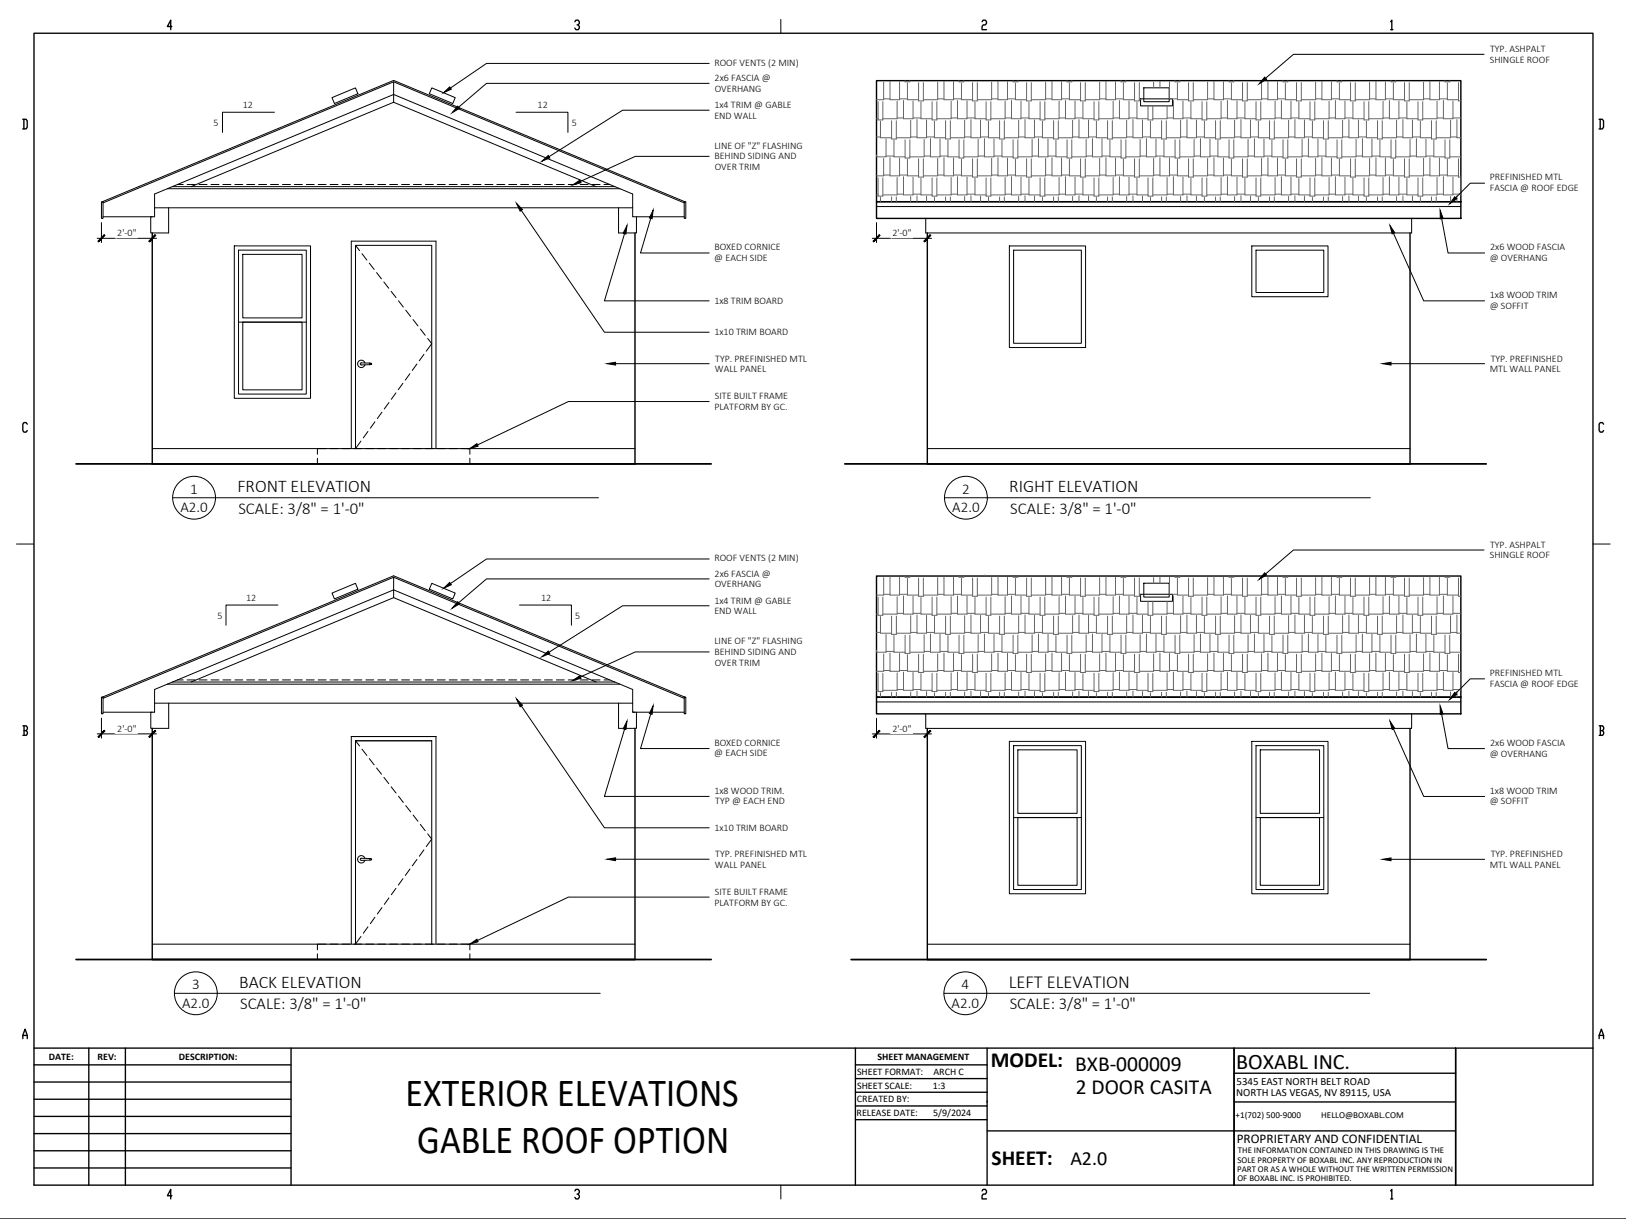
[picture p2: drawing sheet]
<svg xmlns="http://www.w3.org/2000/svg" width="610mm" height="457mm" viewBox="0 0 610 457" stroke-linecap="round" stroke-linejoin="round" font-family="sans-serif">
<!-- layer: XHEVY -->
<path d="M28.5 174h238.1M316.7 174h240.5M28.5 359.9h238.1M319.1 359.9h238.1" fill="none" stroke="#000" stroke-width=".66"/>
<!-- layer: MEDM -->
<g fill="none" stroke="#000" stroke-width=".37">
<path d="M147.6 38.4v-7.7l-109 45.4M147.6 38.4l-76 31.6M147.6 30.7l108.9 45.4M147.6 38.4l75.9 31.6M427.6 37.1h12v2.6h-12zM428.8 32.9h9.5v5.2h-9.5zM38 75.6h.6v6.3h-.6zM38.4 75.6l109.2-45.4 109.1 45.4M58 77.9h179.2M63.2 77.9v9.5h-6.7v-6.1h.6M64.6 70h165.9M231.9 77.9v9.5h6.7v-6.1"/>
<path d="M256.5 75.6h.6v6.3h-.6zM328.6 77.5h219.1M38.6 81.3h19.4v-8.5l89.6-37.4 89.6 37.4v8.5h19.3M87.8 92.2h28.6v57.2h-28.6zM89.4 93.8h25.4v54h-25.4zM91 95.4h22.2v23.8h-22.2zM347.1 81.9v5.5h182.1v-5.5M378.4 92.2h28.6v38.1h-28.6zM380 93.8h25.4v35h-25.4zM469.3 92.2h28.6v19.1h-28.6zM470.9 93.8h25.4v15.9h-25.4zM89.4 120.8h25.4"/>
<path d="M91 120.8h22.2v25.4h-22.2zM57.1 168.3h181M119 171.9v2.1h3.3M122.3 168.3h-3.3v2.1M123.8 174h2.9M128.2 174h3M131.7 168.3v-77.9h31.7v77.9M132.7 174h3M133.3 168.3v-76.3h28.6v76.3M137.2 174h2.9M141.6 174h3M146.1 174h3"/>
<path d="M150.5 174h3M155 174h3M159.5 174h3M163.9 174h3M168.4 174h3M176.1 171.9v2.1h-3.2M176.1 168.3v2.1M347.7 168.3h180.9M147.6 216.5l108.9 45.4M428.8 218.7h9.5v5.2h-9.5zM147.6 224.2v-7.7l-109 45.4M147.6 224.2l-76 31.6"/>
<path d="M147.6 224.2l75.9 31.6M427.6 222.9h12v2.6h-12zM64.6 255.8h165.9M38 261.5h.6v6.2h-.6zM38.4 261.5l109.2-45.5 109.1 45.5M38.6 267.1h19.4v-8.5l89.6-37.4 89.6 37.4v8.5h19.3M58 263.7h179.2M63.2 263.7v9.5h-6.7v-6.1h.6M231.9 263.7v9.5h6.7v-6.1M237.2 267.1h.9M256.5 261.5h.6v6.2h-.6zM328.6 263.3h219.1"/>
<path d="M347.1 267.7v5.5h182.1v-5.5M378.4 278.1h28.6v57.1h-28.6zM380 279.7h25.4v53.9h-25.4zM469.3 278.1h28.6v57.1h-28.6zM470.9 279.7h25.4v53.9h-25.4zM381.6 281.2h22.2v23.9h-22.2zM472.5 281.2h22.2v23.9h-22.2zM380 306.6h25.4M381.6 306.6h22.2v25.4h-22.2zM470.9 306.6h25.4M472.5 306.6h22.2v25.4h-22.2zM57.1 354.1h181"/>
<path d="M119 357.7v2.2h3.3M122.3 354.1h-3.3v2.2M123.8 359.9h2.9M128.2 359.9h3M131.7 354.1v-77.9h31.7v77.9M132.7 359.9h3M133.3 354.1v-76.3h28.6v76.3M137.2 359.9h2.9M141.6 359.9h3M146.1 359.9h3M150.6 359.9h2.9M155 359.9h3"/>
<path d="M159.5 359.9h3M163.9 359.9h3M168.4 359.9h3M176.1 357.7v2.2h-3.2M176.1 354.1v2.2M347.7 354.1h180.9"/>
</g>
<!-- layer: HEVY -->
<path d="M328.6 30.2h219.1v45.4h-219.1zM328.6 75.6h219.1v6.3h-219.1zM57.1 87.4v86.6M238.1 87.4v86.6M347.7 87.4v86.6M528.6 87.4v86.6M328.6 216h219.1v45.5h-219.1zM57.1 273.2v86.7M238.1 273.2v86.7M328.6 261.5h219.1v6.2h-219.1zM347.7 273.2v86.7M528.6 273.2v86.7" fill="none" stroke="#000" stroke-width=".53"/>
<!-- layer: LITE -->
<g fill="none" stroke="#000" stroke-width=".37">
<path d="M124.5 36.6l8.8-3.6 .9 2.2-8.8 3.6zM161.9 33l8.8 3.6-.9 2.2-8.8-3.6zM62.7 70.8h169.7M66.5 69.2h2.2M70.2 69.2h3M74.6 69.2h3M79.1 69.2h3M83.6 69.2h3M88 69.2h3M92.5 69.2h3M97 69.2h2.9M101.4 69.2h3"/>
<path d="M105.9 69.2h3M110.4 69.2h2.9M114.8 69.2h3M119.3 69.2h3M123.8 69.2h2.9M128.2 69.2h3M132.7 69.2h3M137.2 69.2h2.9M141.6 69.2h3M146.1 69.2h3M150.5 69.2h3M155 69.2h3"/>
<path d="M159.5 69.2h3M163.9 69.2h3M168.4 69.2h3M172.9 69.2h3M177.3 69.2h3M181.8 69.2h3M186.3 69.2h3M190.7 69.2h3M195.2 69.2h3M199.7 69.2h2.9M204.1 69.2h3M208.6 69.2h3"/>
<path d="M213.1 69.2h2.9M217.5 69.2h3M222 69.2h3M226.4 69.2h2.2M133.3 92l1.5 2M135.7 95.2l1.8 2.3M138.5 98.7l1.8 2.3M141.2 102.2l1.8 2.4M143.9 105.8l1.9 2.3M146.7 109.3l1.8 2.3M149.4 112.8l1.8 2.4M152.1 116.4l1.8 2.3"/>
<path d="M154.9 119.9l1.8 2.3M136.8 136.1a1.39 1.39 0 0 0-2.1-.8 1.39 1.39 0 0 0 0 2.3 1.39 1.39 0 0 0 2.1-.8M138.6 136.2l.7 .1v.4l-.7 .1zM138.6 136.2l-3.1-.1-.4 .4 .4 .4 3.1-.1M156.3 136.5l-1.7 2.4M157.6 123.4l1.8 2.4M158.9 132.9l-1.7 2.4M160.3 126.9l1.6 2-2.1 2.8M140.6 158.2l-1.8 2.4M143.2 154.6l-1.7 2.4M145.8 151l-1.7 2.4M148.4 147.4l-1.7 2.4"/>
<path d="M151.1 143.8l-1.8 2.4M153.7 140.1l-1.8 2.5M135.3 165.4l-2 2.9M137.9 161.8l-1.7 2.4M161.9 218.8l8.8 3.6-.9 2.2-8.8-3.6zM124.5 222.4l8.8-3.6 .9 2.2-8.8 3.6zM62.7 256.6h169.7M66.5 255h2.2M70.2 255h3M74.7 255h2.9M79.1 255h3M83.6 255h3"/>
<path d="M88.1 255h2.9M92.5 255h3M97 255h2.9M101.4 255h3M105.9 255h3M110.4 255h2.9M114.8 255h3M119.3 255h3M123.8 255h2.9M128.2 255h3M132.7 255h3M137.2 255h2.9"/>
<path d="M141.6 255h3M146.1 255h3M150.6 255h2.9M155 255h3M159.5 255h3M163.9 255h3M168.4 255h3M172.9 255h3M177.3 255h3M181.8 255h3M186.3 255h3M190.7 255h3"/>
<path d="M195.2 255h3M199.7 255h2.9M204.1 255h3M208.6 255h3M213.1 255h2.9M217.5 255h3M222 255h3M226.5 255h2.1M133.3 277.8l1.5 2M135.7 281l1.8 2.3M138.5 284.5l1.8 2.4M141.2 288l1.8 2.4"/>
<path d="M143.9 291.6l1.9 2.3M146.7 295.1l1.8 2.4M149.4 298.6l1.8 2.4M152.1 302.2l1.9 2.3M154.9 305.7l1.8 2.3M157.6 309.2l1.8 2.4M158.9 318.7l-1.7 2.4M160.3 312.7l1.6 2-2.1 2.8M135.5 321.9l-.4 .4 .4 .4M135.5 321.9l3.1 .1M136.8 321.9a1.39 1.39 0 0 0-2.1-.7 1.39 1.39 0 0 0 0 2.2 1.39 1.39 0 0 0 2.1-.7M138.6 322l.7 .1v.4l-.7 .1z"/>
<path d="M138.6 322.6l-3.1 .1M145.8 336.8l-1.7 2.4M148.4 333.2l-1.7 2.4M151.1 329.6l-1.8 2.4M153.7 325.9l-1.7 2.5M156.3 322.3l-1.7 2.4M135.3 351.2l-2 2.9M137.9 347.6l-1.7 2.4M140.6 344l-1.8 2.4M143.2 340.4l-1.7 2.4"/>
</g>
<!-- layer: XLITE -->
<g fill="none" stroke="#666" stroke-width=".37">
<path d="M329.2 38.1v6.9h1.8v-6.9M331.3 30.8v6.6h-2.7M331.3 37.1h2.4M333.7 30.5v6.9h3.5v-6.7M336.3 38v6.5h-5.3M337.2 37.1h3M338.7 37.7v6.8h3.6v-6.7M339.3 30.2v.5h1.8v-.5M340.2 31.1v6.3h4.2M344.4 31v6.8h1.8v-6.8M345.3 38.3v6.2h4.1M349.4 38.1v6.9h1.8v-6.9"/>
<path d="M351.5 30.8v6.6h-5.3M351.5 37.1h2.4M353.9 30.5v6.9h3.6v-6.7M356.6 38v6.5h-5.4M357.5 37.1h3M359 37.7v6.8h3.5v-6.7M359.6 30.2v.5h1.8v-.5M360.5 31.1v6.3h4.1M364.6 31v6.8h1.8v-6.8M365.5 38.3v6.2h4.2M369.7 38.1v6.9h1.8v-6.9M371.8 30.8v6.6h-5.4"/>
<path d="M371.8 37.1h2.3M374.1 30.5v6.9h3.6v-6.7M376.8 38v6.5h-5.3M377.7 37.1h3M379.2 37.7v6.8h3.6v-6.7M379.8 30.2v.5h1.8v-.5M380.7 31.1v6.3h4.2M384.9 31v6.8h1.8v-6.8M385.8 38.3v6.2h4.1M389.9 38.1v6.9h1.8v-6.9M392 30.8v6.6h-5.3M392 37.1h2.4"/>
<path d="M394.4 30.5v6.9h3.6v-6.7M397.1 38v6.5h-5.4M398 37.1h2.9M399.5 37.7v6.8h3.5v-6.7M400.1 30.2v.5h1.7v-.5M400.9 31.1v6.3h4.2M405.1 31v6.8h1.8v-6.8M406 38.3v6.2h4.2M410.2 38.1v6.9h1.8v-6.9M412.3 30.8v6.6h-5.4M412.3 37.1h2.3M414.6 30.5v6.9h3.6v-6.7"/>
<path d="M417.3 38v6.5h-5.3M418.2 37.1h3M419.7 37.7v6.8h3.6v-6.7M420.3 30.2v.5h1.8v-.5M421.2 31.1v6.3h4.1M425.3 31v6.8h1.8v-6.8M426.3 38.3v6.2h4.1M427.1 37.4h.5M430.4 39.7v5.3h1.8v-5.3M432.5 30.8v2.2M434.9 30.5v2.5M437.6 39.7v4.8h-5.4"/>
<path d="M438.4 30.7v6.4M439.6 37.1h1.8M439.9 37.7v6.8h3.6v-6.7M440.5 30.2v.5h1.8v-.5M441.4 31.1v6.3h4.2M445.6 31v6.8h1.8v-6.8M446.5 38.3v6.2h4.2M450.7 38.1v6.9h1.7v-6.9M452.7 30.8v6.6h-5.3M452.7 37.1h2.4M455.1 30.5v6.9h3.6v-6.7M457.8 38v6.5h-5.4"/>
<path d="M458.7 37.1h3M460.2 37.7v6.8h3.6v-6.7M460.8 30.2v.5h1.8v-.5M461.7 31.1v6.3h4.1M465.8 31v6.8h1.8v-6.8M466.7 38.3v6.2h4.2M470.9 38.1v6.9h1.8v-6.9M473 30.8v6.6h-5.4M473 37.1h2.4M475.4 30.5v6.9h3.5v-6.7M478 38v6.5h-5.3M478.9 37.1h3"/>
<path d="M480.4 37.7v6.8h3.6v-6.7M481 30.2v.5h1.8v-.5M481.9 31.1v6.3h4.2M486.1 31v6.8h1.8v-6.8M487 38.3v6.2h4.1M491.1 38.1v6.9h1.8v-6.9M493.2 30.8v6.6h-5.3M493.2 37.1h2.4M495.6 30.5v6.9h3.6v-6.7M498.3 38v6.5h-5.4M499.2 37.1h3M500.7 37.7v6.8h3.5v-6.7"/>
<path d="M501.3 30.2v.5h1.7v-.5M502.2 31.1v6.3h4.1M506.3 31v6.8h1.8v-6.8M507.2 38.3v6.2h4.2M511.4 38.1v6.9h1.8v-6.9M513.5 30.8v6.6h-5.4M513.5 37.1h2.4M515.9 30.5v6.9h3.5v-6.7M518.5 38v6.5h-5.3M519.4 37.1h3M520.9 37.7v6.8h3.6v-6.7M521.5 30.2v.5h1.8v-.5"/>
<path d="M522.4 31.1v6.3h4.2M526.6 31v6.8h1.7v-6.8M527.5 38.3v6.2h4.1M531.6 38.1v6.9h1.8v-6.9M533.7 30.8v6.6h-5.4M533.7 37.1h2.4M536.1 30.5v6.9h3.6v-6.7M538.8 38v6.5h-5.4M539.7 37.1h2.9M541.1 37.7v6.8h3.6v-6.7M541.7 30.2v.5h1.8v-.5M542.6 31.1v6.3h4.2"/>
<path d="M546.8 31v6.8h.8M328.6 58.5h.1M328.6 44.5h.6M328.6 51.4h1.5M330.1 45.4v6.3h4.2M331.3 59.4v6.6h-2.7M332.2 52.1v6.7h-3.6M332.2 58.5h3M333.7 59.1v6.9h3.5v-6.7M334.3 45.3v6.8h1.7v-6.8M335.2 52.6v6.2h4.1M336.3 44.2h2.4"/>
<path d="M339.3 52.4v6.9h1.8v-6.9M340.2 59.7v6.3h4.2M341.4 45.1v6.6h-5.4M341.4 51.4h2.4M342.3 44.2h3M343.8 44.8v6.9h3.6v-6.7M344.4 59.6v6.8h1.8v-6.8M346.5 52.3v6.5h-5.4M346.5 58.5h2.3M347.4 51.4h2.9M348.8 52v6.8h3.6v-6.7M350.3 45.4v6.3h4.2"/>
<path d="M351.5 59.4v6.6h-5.3M352.4 58.5h3M353.9 59.1v6.9h3.6v-6.7M354.5 45.3v6.8h1.8v-6.8M355.4 52.6v6.2h4.2M356.6 44.2h2.4M359.6 52.4v6.9h1.8v-6.9M360.5 59.7v6.3h4.1M361.7 45.1v6.6h-5.4M361.7 51.4h2.3M362.5 44.2h3M364 44.8v6.9h3.6v-6.7"/>
<path d="M364.6 59.6v6.8h1.8v-6.8M366.7 52.3v6.5h-5.3M366.7 58.5h2.4M367.6 51.4h3M369.1 52v6.8h3.6v-6.7M370.6 45.4v6.3h4.2M371.8 59.4v6.6h-5.4M372.7 58.5h2.9M374.1 59.1v6.9h3.6v-6.7M374.8 45.3v6.8h1.7v-6.8M375.6 52.6v6.2h4.2M376.8 44.2h2.4"/>
<path d="M379.8 52.4v6.9h1.8v-6.9M380.7 59.7v6.3h4.2M381.9 45.1v6.6h-5.4M381.9 51.4h2.4M382.8 44.2h3M384.3 44.8v6.9h3.5v-6.7M384.9 59.6v6.8h1.8v-6.8M386.9 52.3v6.5h-5.3M386.9 58.5h2.4M387.8 51.4h3M389.3 52v6.8h3.6v-6.7M390.8 45.4v6.3h4.2"/>
<path d="M392 59.4v6.6h-5.3M392.9 58.5h3M394.4 59.1v6.9h3.6v-6.7M395 45.3v6.8h1.8v-6.8M395.9 52.6v6.2h4.2M397.1 44.2h2.4M400.1 52.4v6.9h1.7v-6.9M400.9 59.7v6.3h4.2M402.1 45.1v6.6h-5.3M402.1 51.4h2.4M403 44.2h3M404.5 44.8v6.9h3.6v-6.7"/>
<path d="M405.1 59.6v6.8h1.8v-6.8M407.2 52.3v6.5h-5.4M407.2 58.5h2.4M408.1 51.4h3M409.6 52v6.8h3.6v-6.7M411.1 45.4v6.3h4.1M412.3 59.4v6.6h-5.4M413.2 58.5h2.9M414.6 59.1v6.9h3.6v-6.7M415.2 45.3v6.8h1.8v-6.8M416.1 52.6v6.2h4.2M417.3 44.2h2.4"/>
<path d="M420.3 52.4v6.9h1.8v-6.9M421.2 59.7v6.3h4.1M422.4 45.1v6.6h-5.4M422.4 51.4h2.4M423.3 44.2h3M424.8 44.8v6.9h3.5v-6.7M425.3 59.6v6.8h1.8v-6.8M427.4 52.3v6.5h-5.3M427.4 58.5h2.4M428.3 51.4h3M429.8 52v6.8h3.6v-6.7M431.3 45.4v6.3h4.2"/>
<path d="M432.5 59.4v6.6h-5.4M433.4 58.5h3M434.9 59.1v6.9h3.5v-6.7M435.5 45.3v6.8h1.8v-6.8M436.4 52.6v6.2h4.1M437.6 44.2h2.3M440.5 52.4v6.9h1.8v-6.9M441.4 59.7v6.3h4.2M442.6 45.1v6.6h-5.3M442.6 51.4h2.4M443.5 44.2h3M445 44.8v6.9h3.6v-6.7"/>
<path d="M445.6 59.6v6.8h1.8v-6.8M447.7 52.3v6.5h-5.4M447.7 58.5h2.4M448.6 51.4h2.9M450.1 52v6.8h3.5v-6.7M451.5 45.4v6.3h4.2M452.7 59.4v6.6h-5.3M453.6 58.5h3M455.1 59.1v6.9h3.6v-6.7M455.7 45.3v6.8h1.8v-6.8M456.6 52.6v6.2h4.2M457.8 44.2h2.4"/>
<path d="M460.8 52.4v6.9h1.8v-6.9M461.7 59.7v6.3h4.1M462.9 45.1v6.6h-5.4M462.9 51.4h2.3M463.8 44.2h2.9M465.2 44.8v6.9h3.6v-6.7M465.8 59.6v6.8h1.8v-6.8M467.9 52.3v6.5h-5.3M467.9 58.5h2.4M468.8 51.4h3M470.3 52v6.8h3.6v-6.7M471.8 45.4v6.3h4.2"/>
<path d="M473 59.4v6.6h-5.4M473.9 58.5h2.9M475.4 59.1v6.9h3.5v-6.7M476 45.3v6.8h1.8v-6.8M476.8 52.6v6.2h4.2M478 44.2h2.4M481 52.4v6.9h1.8v-6.9M481.9 59.7v6.3h4.2M483.1 45.1v6.6h-5.3M483.1 51.4h2.4M484 44.2h3M485.5 44.8v6.9h3.6v-6.7"/>
<path d="M486.1 59.6v6.8h1.8v-6.8M488.2 52.3v6.5h-5.4M488.2 58.5h2.3M489.1 51.4h2.9M490.5 52v6.8h3.6v-6.7M492 45.4v6.3h4.2M493.2 59.4v6.6h-5.3M494.1 58.5h3M495.6 59.1v6.9h3.6v-6.7M496.2 45.3v6.8h1.8v-6.8M497.1 52.6v6.2h4.2M498.3 44.2h2.4"/>
<path d="M501.3 52.4v6.9h1.7v-6.9M502.2 59.7v6.3h4.1M503.3 45.1v6.6h-5.3M503.3 51.4h2.4M504.2 44.2h3M505.7 44.8v6.9h3.6v-6.7M506.3 59.6v6.8h1.8v-6.8M508.4 52.3v6.5h-5.4M508.4 58.5h2.4M509.3 51.4h3M510.8 52v6.8h3.6v-6.7M512.3 45.4v6.3h4.1"/>
<path d="M513.5 59.4v6.6h-5.4M514.4 58.5h2.9M515.9 59.1v6.9h3.5v-6.7M516.4 45.3v6.8h1.8v-6.8M517.3 52.6v6.2h4.2M518.5 44.2h2.4M521.5 52.4v6.9h1.8v-6.9M522.4 59.7v6.3h4.2M523.6 45.1v6.6h-5.4M523.6 51.4h2.4M524.5 44.2h3M526 44.8v6.9h3.5v-6.7"/>
<path d="M526.6 59.6v6.8h1.7v-6.8M528.6 52.3v6.5h-5.3M528.6 58.5h2.4M529.5 51.4h3M531 52v6.8h3.6v-6.7M532.5 45.4v6.3h4.2M533.7 59.4v6.6h-5.4M534.6 58.5h3M536.1 59.1v6.9h3.6v-6.7M536.7 45.3v6.8h1.8v-6.8M537.6 52.6v6.2h4.1M538.8 44.2h2.3"/>
<path d="M541.7 52.4v6.9h1.8v-6.9M542.6 59.7v6.3h4.2M543.5 58.8h4.2M543.8 45.1v6.6h-5.3M543.8 51.4h2.4M544.7 44.2h3M546.2 44.8v6.9h1.5M546.8 59.6v6.8h1M328.6 73.1h.6M329.2 66.7v6.9h1.8v-6.9M330.1 74v1.6M331.3 65.7h2.4"/>
<path d="M334.3 73.9v1.7M336 73.9v1.7M336.3 66.6v6.5h-5.3M336.3 72.8h2.4M337.2 65.7h3M338.7 66.3v6.8h3.6v-6.7M341.4 73.7v1.9M342.3 72.8h3M343.8 73.4v2.2M345.3 66.9v6.2h4.1M347.4 73.6v2M349.4 66.7v6.9h1.8v-6.9"/>
<path d="M350.3 74v1.6M351.5 65.7h2.4M354.5 73.9v1.7M356.3 73.9v1.7M356.6 66.6v6.5h-5.4M356.6 72.8h2.4M357.5 65.7h3M359 66.3v6.8h3.5v-6.7M361.7 73.7v1.9M362.5 72.8h3M364 73.4v2.2M365.5 66.9v6.2h4.2"/>
<path d="M367.6 73.6v2M369.7 66.7v6.9h1.8v-6.9M370.6 74v1.6M371.8 65.7h2.3M374.8 73.9v1.7M376.5 73.9v1.7M376.8 66.6v6.5h-5.3M376.8 72.8h2.4M377.7 65.7h3M379.2 66.3v6.8h3.6v-6.7M381.9 73.7v1.9M382.8 72.8h3"/>
<path d="M384.3 73.4v2.2M385.8 66.9v6.2h4.1M387.8 73.6v2M389.9 66.7v6.9h1.8v-6.9M390.8 74v1.6M392 65.7h2.4M395 73.9v1.7M396.8 73.9v1.7M397.1 66.6v6.5h-5.4M397.1 72.8h2.4M398 65.7h2.9M399.5 66.3v6.8h3.5v-6.7"/>
<path d="M402.1 73.7v1.9M403 72.8h3M404.5 73.4v2.2M406 66.9v6.2h4.2M408.1 73.6v2M410.2 66.7v6.9h1.8v-6.9M411.1 74v1.6M412.3 65.7h2.3M415.2 73.9v1.7M417 73.9v1.7M417.3 66.6v6.5h-5.3M417.3 72.8h2.4"/>
<path d="M418.2 65.7h3M419.7 66.3v6.8h3.6v-6.7M422.4 73.7v1.9M423.3 72.8h3M424.8 73.4v2.2M426.3 66.9v6.2h4.1M428.3 73.6v2M430.4 66.7v6.9h1.8v-6.9M431.3 74v1.6M432.5 65.7h2.4M435.5 73.9v1.7M437.3 73.9v1.7"/>
<path d="M437.6 66.6v6.5h-5.4M437.6 72.8h2.3M438.4 65.7h3M439.9 66.3v6.8h3.6v-6.7M442.6 73.7v1.9M443.5 72.8h3M445 73.4v2.2M446.5 66.9v6.2h4.2M448.6 73.6v2M450.7 66.7v6.9h1.7v-6.9M451.5 74v1.6M452.7 65.7h2.4"/>
<path d="M455.7 73.9v1.7M457.5 73.9v1.7M457.8 66.6v6.5h-5.4M457.8 72.8h2.4M458.7 65.7h3M460.2 66.3v6.8h3.6v-6.7M462.9 73.7v1.9M463.8 72.8h2.9M465.2 73.4v2.2M466.7 66.9v6.2h4.2M468.8 73.6v2M470.9 66.7v6.9h1.8v-6.9"/>
<path d="M471.8 74v1.6M473 65.7h2.4M476 73.9v1.7M477.8 73.9v1.7M478 66.6v6.5h-5.3M478 72.8h2.4M478.9 65.7h3M480.4 66.3v6.8h3.6v-6.7M483.1 73.7v1.9M484 72.8h3M485.5 73.4v2.2M487 66.9v6.2h4.1"/>
<path d="M489.1 73.6v2M491.1 66.7v6.9h1.8v-6.9M492 74v1.6M493.2 65.7h2.4M496.2 73.9v1.7M498 73.9v1.7M498.3 66.6v6.5h-5.4M498.3 72.8h2.4M499.2 65.7h3M500.7 66.3v6.8h3.5v-6.7M503.3 73.7v1.9M504.2 72.8h3"/>
<path d="M505.7 73.4v2.2M507.2 66.9v6.2h4.2M509.3 73.6v2M511.4 66.7v6.9h1.8v-6.9M512.3 74v1.6M513.5 65.7h2.4M516.4 73.9v1.7M518.2 73.9v1.7M518.5 66.6v6.5h-5.3M518.5 72.8h2.4M519.4 65.7h3M520.9 66.3v6.8h3.6v-6.7"/>
<path d="M523.6 73.7v1.9M524.5 72.8h3M526 73.4v2.2M527.5 66.9v6.2h4.1M529.5 73.6v2M531.6 66.7v6.9h1.8v-6.9M532.5 74v1.6M533.7 65.7h2.4M536.7 73.9v1.7M538.5 73.9v1.7M538.8 66.6v6.5h-5.4M538.8 72.8h2.3"/>
<path d="M539.7 65.7h2.9M541.1 66.3v6.8h3.6v-6.7M543.8 73.7v1.9M544.7 72.8h3M546.2 73.4v2.2M547.7 66.9l.1 6.2M331.3 216.6v6.6h-2.7M333.7 216.3v6.9h3.5v-6.7M339.3 216v.5h1.8v-.5M340.2 216.9v6.3h4.2M344.4 216.8v6.8h1.8v-6.8M351.5 216.6v6.6h-5.3"/>
<path d="M353.9 216.3v6.9h3.6v-6.7M359.6 216v.5h1.8v-.5M360.5 216.9v6.3h4.1M364.6 216.8v6.8h1.8v-6.8M369.1 216h.1M371.8 216.6v6.6h-5.4M374.2 216.3v6.9h3.5v-6.7M379.8 216v.5h1.8v-.5M380.7 216.9v6.3h4.2M384.9 216.8v6.8h1.8v-6.8M392 216.6v6.6h-5.3M394.4 216.3v6.9h3.6v-6.7"/>
<path d="M400.1 216v.5h1.7v-.5M400.9 216.9v6.3h4.2M405.1 216.8v6.8h1.8v-6.8M412.3 216.6v6.6h-5.4M414.6 216.3v6.9h3.6v-6.7M420.3 216v.5h1.8v-.5M421.2 216.9v6.3h4.1M425.3 216.8v6.8h1.8v-6.8M432.5 216.6v2.2M434.9 216.3v2.5M438.4 216.5v6.4M440.5 216v.5h1.8v-.5"/>
<path d="M441.4 216.9v6.3h4.2M445.6 216.8v6.8h1.8v-6.8M452.7 216.6v6.6h-5.3M455.1 216.3v6.9h3.6v-6.7M460.8 216v.5h1.8v-.5M461.7 216.9v6.3h4.1M465.8 216.8v6.8h1.8v-6.8M473 216.6v6.6h-5.4M475.4 216.3v6.9h3.5v-6.7M481 216v.5h1.8v-.5M481.9 216.9v6.3h4.2M486.1 216.8v6.8h1.8v-6.8"/>
<path d="M493.2 216.6v6.6h-5.3M495.6 216.3v6.9h3.6v-6.7M501.2 216v.5h1.8v-.5M502.2 216.9v6.3h4.1M506.3 216.8v6.8h1.8v-6.8M513.5 216.6v6.6h-5.4M515.8 216.3v6.9h3.6v-6.7M521.5 216v.5h1.8v-.5M522.4 216.9v6.3h4.2M526.6 216.8v6.8h1.7v-6.8M533.7 216.6v6.6h-5.4M536.1 216.3v6.9h3.5v-6.7"/>
<path d="M541.7 216v.5h1.8v-.5M542.6 216.9v6.3h4.2M546.8 216.8v6.8h.8M328.6 230.3h.6M328.6 237.2h1.5M329.2 223.9v6.9h1.8v-6.9M330.1 231.2v6.3h4.2M331.3 222.9h2.4M332.2 237.9v6.7h-3.6M334.3 231.1v6.8h1.8v-6.8M335.2 238.4v6.2h4.1M336.4 223.8v6.5h-5.4"/>
<path d="M336.4 230h2.3M337.2 222.9h3M338.7 223.5v6.8h3.6v-6.7M339.3 238.2v6.9h1.8v-6.9M341.4 230.9v6.6h-5.3M341.4 237.2h2.4M342.3 230h3M343.8 230.6v6.9h3.6v-6.7M345.3 224.1v6.2h4.1M346.5 238.1v6.5h-5.4M347.4 237.2h3M348.8 237.8v6.8h3.6v-6.7"/>
<path d="M349.4 223.9v6.9h1.8v-6.9M350.4 231.2v6.3h4.1M351.5 222.9h2.4M354.5 231.1v6.8h1.8v-6.8M355.4 238.4v6.2h4.2M356.6 223.8v6.5h-5.4M356.6 230h2.4M357.5 222.9h3M359 223.5v6.8h3.5v-6.7M359.6 238.2v6.9h1.8v-6.9M361.7 230.9v6.6h-5.4M361.7 237.2h2.3"/>
<path d="M362.5 230h3M364 230.6v6.9h3.6v-6.7M365.5 224.1v6.2h4.2M366.7 238.1v6.5h-5.3M367.6 237.2h3M369.1 237.8v6.8h3.6v-6.7M369.7 223.9v6.9h1.8v-6.9M370.6 231.2v6.3h4.2M371.8 222.9h2.4M374.8 231.1v6.8h1.7v-6.8M375.6 238.4v6.2h4.2M376.8 223.8v6.5h-5.3"/>
<path d="M376.8 230h2.4M377.7 222.9h3M379.2 223.5v6.8h3.6v-6.7M379.8 238.2v6.9h1.8v-6.9M381.9 230.9v6.6h-5.4M381.9 237.2h2.4M382.8 230h3M384.3 230.6v6.9h3.5v-6.7M385.8 224.1v6.2h4.1M386.9 238.1v6.5h-5.3M387.8 237.2h3M389.3 237.8v6.8h3.6v-6.7"/>
<path d="M389.9 223.9v6.9h1.8v-6.9M390.8 231.2v6.3h4.2M392 222.9h2.4M395 231.1v6.8h1.8v-6.8M395.9 238.4v6.2h4.2M397.1 223.8v6.5h-5.4M397.1 230h2.4M398 222.9h2.9M399.5 223.5v6.8h3.5v-6.7M400.1 238.2v6.9h1.7v-6.9M402.1 230.9v6.6h-5.3M402.1 237.2h2.4"/>
<path d="M403 230h3M404.5 230.6v6.9h3.6v-6.7M406 224.1v6.2h4.2M407.2 238.1v6.5h-5.4M408.1 237.2h3M409.6 237.8v6.8h3.6v-6.7M410.2 223.9v6.9h1.8v-6.9M411.1 231.2v6.3h4.1M412.3 222.9h2.3M415.2 231.1v6.8h1.8v-6.8M416.1 238.4v6.2h4.2M417.3 223.8v6.5h-5.3"/>
<path d="M417.3 230h2.4M418.2 222.9h3M419.7 223.5v6.8h3.6v-6.7M420.3 238.2v6.9h1.8v-6.9M422.4 230.9v6.6h-5.4M422.4 237.2h2.4M423.3 230h3M424.8 230.6v6.9h3.5v-6.7M426.3 224.1v6.2h4.1M427.1 223.2h.5M427.4 238.1v6.5h-5.3M428.3 237.2h3"/>
<path d="M429.8 237.8v6.8h3.6v-6.7M430.4 225.5v5.3h1.8v-5.3M431.3 231.2v6.3h4.2M435.5 231.1v6.8h1.8v-6.8M436.4 238.4v6.2h4.1M437.6 225.5v4.8h-5.4M437.6 230h2.3M439.6 222.9h1.8M439.9 223.5v6.8h3.6v-6.7M440.5 238.2v6.9h1.8v-6.9M442.6 230.9v6.6h-5.3M442.6 237.2h2.4"/>
<path d="M443.5 230h3M445 230.6v6.9h3.6v-6.7M446.5 224.1v6.2h4.2M447.7 238.1v6.5h-5.4M448.6 237.2h2.9M450.1 237.8v6.8h3.5v-6.7M450.7 223.9v6.9h1.7v-6.9M451.5 231.2v6.3h4.2M452.7 222.9h2.4M455.7 231.1v6.8h1.8v-6.8M456.6 238.4v6.2h4.2M457.8 223.8v6.5h-5.4"/>
<path d="M457.8 230h2.4M458.7 222.9h3M460.2 223.5v6.8h3.5v-6.7M460.8 238.2v6.9h1.8v-6.9M462.9 230.9v6.6h-5.4M462.9 237.2h2.3M463.7 230h3M465.2 230.6v6.9h3.6v-6.7M466.7 224.1v6.2h4.2M467.9 238.1v6.5h-5.3M468.8 237.2h3M470.3 237.8v6.8h3.6v-6.7"/>
<path d="M470.9 223.9v6.9h1.8v-6.9M471.8 231.2v6.3h4.2M473 222.9h2.4M476 231.1v6.8h1.7v-6.8M476.8 238.4v6.2h4.2M478 223.8v6.5h-5.3M478 230h2.4M478.9 222.9h3M480.4 223.5v6.8h3.6v-6.7M481 238.2v6.9h1.8v-6.9M483.1 230.9v6.6h-5.4M483.1 237.2h2.4"/>
<path d="M484 230h3M485.5 230.6v6.9h3.6v-6.7M487 224.1v6.2h4.1M488.2 238.1v6.5h-5.4M489.1 237.2h2.9M490.5 237.8v6.8h3.6v-6.7M491.1 223.9v6.9h1.8v-6.9M492 231.2v6.3h4.2M493.2 222.9h2.4M496.2 231.1v6.8h1.8v-6.8M497.1 238.4v6.2h4.1M498.3 223.8v6.5h-5.4"/>
<path d="M498.3 230h2.4M499.2 222.9h3M500.7 223.5v6.8h3.5v-6.7M501.2 238.2v6.9h1.8v-6.9M503.3 230.9v6.6h-5.3M503.3 237.2h2.4M504.2 230h3M505.7 230.6v6.9h3.6v-6.7M507.2 224.1v6.2h4.2M508.4 238.1v6.5h-5.4M509.3 237.2h3M510.8 237.8v6.8h3.6v-6.7"/>
<path d="M511.4 223.9v6.9h1.8v-6.9M512.3 231.2v6.3h4.1M513.5 222.9h2.3M516.4 231.1v6.8h1.8v-6.8M517.3 238.4v6.2h4.2M518.5 223.8v6.5h-5.3M518.5 230h2.4M519.4 222.9h3M520.9 223.5v6.8h3.6v-6.7M521.5 238.2v6.9h1.8v-6.9M523.6 230.9v6.6h-5.4M523.6 237.2h2.4"/>
<path d="M524.5 230h3M526 230.6v6.9h3.5v-6.7M527.5 224.1v6.2h4.1M528.6 238.1v6.5h-5.3M529.5 237.2h3M531 237.8v6.8h3.6v-6.7M531.6 223.9v6.9h1.8v-6.9M532.5 231.2v6.3h4.2M533.7 222.9h2.4M536.7 231.1v6.8h1.8v-6.8M537.6 238.4v6.2h4.1M538.8 223.8v6.5h-5.4"/>
<path d="M538.8 230h2.3M539.6 222.9h3M541.1 223.5v6.8h3.6v-6.7M541.7 238.2v6.9h1.8v-6.9M543.8 230.9v6.6h-5.3M543.8 237.2h2.4M544.7 230h2.9M546.2 230.6v6.9h1.5M328.6 244.3h.1M328.6 258.9h.6M329.2 252.5v6.9h1.8v-6.9M330.1 259.8v1.7"/>
<path d="M331.3 245.2v6.6h-2.7M331.3 251.5h2.4M332.2 244.3h3M333.7 244.9v6.9h3.5v-6.7M334.3 259.7v1.8M336.1 259.7v1.8M336.4 252.4v6.5h-5.4M336.4 258.6h2.3M337.2 251.5h3M338.7 252.1v6.8h3.6v-6.7M340.2 245.5v6.3h4.2M341.4 259.5v2"/>
<path d="M342.3 258.6h3M343.8 259.2v2.3M344.4 245.4v6.8h1.8v-6.8M345.3 252.7v6.2h4.1M346.5 244.3h2.3M347.4 259.4v2.1M349.4 252.5v6.9h1.8v-6.9M350.4 259.8v1.7M351.5 245.2v6.6h-5.3M351.5 251.5h2.4M352.4 244.3h3M353.9 244.9v6.9h3.6v-6.7"/>
<path d="M354.5 259.7v1.8M356.3 259.7v1.8M356.6 252.4v6.5h-5.4M356.6 258.6h2.4M357.5 251.5h3M359 252.1v6.8h3.5v-6.7M360.5 245.5v6.3h4.1M361.7 259.5v2M362.5 258.6h3M364 259.2v2.3M364.6 245.4v6.8h1.8v-6.8M365.5 252.7v6.2h4.2"/>
<path d="M366.7 244.3h2.4M367.6 259.4v2.1M369.7 252.5v6.9h1.8v-6.9M370.6 259.8v1.7M371.8 245.2v6.6h-5.4M371.8 251.5h2.4M372.7 244.3h2.9M374.2 244.9v6.9h3.5v-6.7M374.8 259.7v1.8M376.5 259.7v1.8M376.8 252.4v6.5h-5.3M376.8 258.6h2.4"/>
<path d="M377.7 251.5h3M379.2 252.1v6.8h3.6v-6.7M380.7 245.5v6.3h4.2M381.9 259.5v2M382.8 258.6h3M384.3 259.2v2.3M384.9 245.4v6.8h1.8v-6.8M385.8 252.7v6.2h4.1M386.9 244.3h2.4M387.8 259.4v2.1M389.9 252.5v6.9h1.8v-6.9M390.8 259.8v1.7"/>
<path d="M392 245.2v6.6h-5.3M392 251.5h2.4M392.9 244.3h3M394.4 244.9v6.9h3.6v-6.7M395 259.7v1.8M396.8 259.7v1.8M397.1 252.4v6.5h-5.4M397.1 258.6h2.4M398 251.5h2.9M399.5 252.1v6.8h3.5v-6.7M400.9 245.5v6.3h4.2M402.1 259.5v2"/>
<path d="M403 258.6h3M404.5 259.2v2.3M405.1 245.4v6.8h1.8v-6.8M406 252.7v6.2h4.2M407.2 244.3h2.4M408.1 259.4v2.1M410.2 252.5v6.9h1.8v-6.9M411.1 259.8v1.7M412.3 245.2v6.6h-5.4M412.3 251.5h2.3M413.2 244.3h2.9M414.6 244.9v6.9h3.6v-6.7"/>
<path d="M415.2 259.7v1.8M417 259.7v1.8M417.3 252.4v6.5h-5.3M417.3 258.6h2.4M418.2 251.5h3M419.7 252.1v6.8h3.6v-6.7M421.2 245.5v6.3h4.1M422.4 259.5v2M423.3 258.6h3M424.8 259.2v2.3M425.3 245.4v6.8h1.8v-6.8M426.3 252.7v6.2h4.1"/>
<path d="M427.4 244.3h2.4M428.3 259.4v2.1M430.4 252.5v6.9h1.8v-6.9M431.3 259.8v1.7M432.5 245.2v6.6h-5.4M432.5 251.5h2.4M433.4 244.3h3M434.9 244.9v6.9h3.5v-6.7M435.5 259.7v1.8M437.3 259.7v1.8M437.6 252.4v6.5h-5.4M437.6 258.6h2.3"/>
<path d="M438.4 251.5h3M439.9 252.1v6.8h3.6v-6.7M441.4 245.5v6.3h4.2M442.6 259.5v2M443.5 258.6h3M445 259.2v2.3M445.6 245.4v6.8h1.8v-6.8M446.5 252.7v6.2h4.2M447.7 244.3h2.4M448.6 259.4v2.1M450.7 252.5v6.9h1.7v-6.9M451.5 259.8v1.7"/>
<path d="M452.7 245.2v6.6h-5.3M452.7 251.5h2.4M453.6 244.3h3M455.1 244.9v6.9h3.6v-6.7M455.7 259.7v1.8M457.5 259.7v1.8M457.8 252.4v6.5h-5.4M457.8 258.6h2.4M458.7 251.5h3M460.2 252.1v6.8h3.5v-6.7M461.7 245.5v6.3h4.1M462.9 259.5v2"/>
<path d="M463.7 258.6h3M465.2 259.2v2.3M465.8 245.4v6.8h1.8v-6.8M466.7 252.7v6.2h4.2M467.9 244.3h2.4M468.8 259.4v2.1M470.9 252.5v6.9h1.8v-6.9M471.8 259.8v1.7M473 245.2v6.6h-5.4M473 251.5h2.4M473.9 244.3h2.9M475.4 244.9v6.9h3.5v-6.7"/>
<path d="M476 259.7v1.8M477.7 259.7v1.8M478 252.4v6.5h-5.3M478 258.6h2.4M478.9 251.5h3M480.4 252.1v6.8h3.6v-6.7M481.9 245.5v6.3h4.2M483.1 259.5v2M484 258.6h3M485.5 259.2v2.3M486.1 245.4v6.8h1.8v-6.8M487 252.7v6.2h4.1"/>
<path d="M488.2 244.3h2.3M489.1 259.4v2.1M491.1 252.5v6.9h1.8v-6.9M492 259.8v1.7M493.2 245.2v6.6h-5.3M493.2 251.5h2.4M494.1 244.3h3M495.6 244.9v6.9h3.6v-6.7M496.2 259.7v1.8M498 259.7v1.8M498.3 252.4v6.5h-5.4M498.3 258.6h2.4"/>
<path d="M499.2 251.5h3M500.7 252.1v6.8h3.5v-6.7M502.2 245.5v6.3h4.1M503.3 259.5v2M504.2 258.6h3M505.7 259.2v2.3M506.3 245.4v6.8h1.8v-6.8M507.2 252.7v6.2h4.2M508.4 244.3h2.4M509.3 259.4v2.1M511.4 252.5v6.9h1.8v-6.9M512.3 259.8v1.7"/>
<path d="M513.5 245.2v6.6h-5.4M513.5 251.5h2.3M514.4 244.3h2.9M515.8 244.9v6.9h3.6v-6.7M516.4 259.7v1.8M518.2 259.7v1.8M518.5 252.4v6.5h-5.3M518.5 258.6h2.4M519.4 251.5h3M520.9 252.1v6.8h3.6v-6.7M522.4 245.5v6.3h4.2M523.6 259.5v2"/>
<path d="M524.5 258.6h3M526 259.2v2.3M526.6 245.4v6.8h1.7v-6.8M527.5 252.7v6.2h4.1M528.6 244.3h2.4M529.5 259.4v2.1M531.6 252.5v6.9h1.8v-6.9M532.5 259.8v1.7M533.7 245.2v6.6h-5.4M533.7 251.5h2.4M534.6 244.3h3M536.1 244.9v6.9h3.5v-6.7"/>
<path d="M536.7 259.7v1.8M538.5 259.7v1.8M538.8 252.4v6.5h-5.4M538.8 258.6h2.3M539.6 251.5h3M541.1 252.1v6.8h3.6v-6.7M542.6 245.5v6.3h4.2M543.5 244.6h4.2M543.8 259.5v2M544.7 258.6h3M546.2 259.2v2.3M546.8 245.4v6.8h1"/>
<path d="M547.7 252.7l.1 6.2"/>
</g>
<!-- layer: BXB-000009 Title|SLD-0 -->
<g fill="none" stroke="#000" stroke-width=".51">
<path d="M12.7 393.1h584.5M12.7 399.4h96.4M33.3 393.1v51.4M47 393.1v51.4M109.1 393.1v51.4M320.7 399.4h49.4M320.7 393.1v51.4M370.1 393.1v51.4M462.7 393.1v51.4M545.7 393.1v51.4v-51.4M12.7 405.8h96.4M12.7 412.3h96.4"/>
<path d="M12.7 418.7h96.4M320.7 404.5h49.4M320.7 409.7h49.4M320.7 414.8h49.4M320.7 419.9h49.4M462.7 402.5h83M462.7 413.3h83M12.7 425.2h96.4M12.7 431.6h96.4M12.7 438.1h96.4M370.1 424.2h175.6"/>
</g>
<path d="M292.7 7.3v5.2M6.2 204h6.5M597.2 204h6.5M292.7 444.5v5.2" fill="none" stroke="#000" stroke-width=".37"/>
<!-- layer: 0 -->
<g fill="none" stroke="#000" stroke-width=".51">
<path d="M12.7 12.5h584.5v432h-584.5zM64.4 9.9h-1.6l1.2-2.3v3.5M215.5 8.1l.4-.5h.9l.4 .5v.6l-.4 .6h-.5M216.8 9.3l.4 .6v.6l-.4 .6h-.9l-.4-.6M368.2 8.1l.4-.5h.8l.4 .5v.6l-.4 .6h-.8l-.4 .6v1.2h1.6M521.4 8.1l.4-.5v3.5M521.4 11.1h.8M8.5 44.7h1.3l.4 .7v2.3l-.4 .6h-1.3M9 44.7v3.6M599.5 44.7h1.3l.4 .7v2.3l-.4 .6h-1.3M599.9 44.7v3.6M10.2 159.1l-.4-.6h-.8l-.4 .6v2.4l.4 .6h.8l.4-.6"/>
<path d="M601.2 159.1l-.4-.6h-.9l-.4 .6v2.4l.4 .6h.9l.4-.6M8.6 272.2h1.2l.5 .6v.6l-.5 .6M9 274h.8l.5 .6v.6l-.5 .6h-1.2M9 272.2v3.6M599.6 272.2h1.2l.4 .6v.6l-.4 .6M600 274h.8l.4 .6v.6l-.4 .6h-1.2M600 272.2v3.6M8.6 389.6v-1.3l.8-2.3 .8 2.3v1.3M8.6 388.3h1.6M599.5 389.6v-1.3l.9-2.3 .8 2.3v1.3M599.5 388.3h1.7M0 457.2h609.6"/>
<path d="M64.4 448.5h-1.6l1.2-2.4v3.6M215.5 446.7l.4-.6h.9l.4 .6v.6l-.4 .6h-.5M216.8 447.9l.4 .6v.6l-.4 .6h-.9l-.4-.6M368.2 446.7l.4-.6h.8l.4 .6v.6l-.4 .6h-.8l-.4 .6v1.2h1.6M521.4 446.7l.4-.6v3.6M521.4 449.7h.8"/>
</g>
<!-- layer: BXB-000009 Title|SLD-0 -->
<circle cx="370.1" cy="413.3" r=".25" fill="#000"/>
<!-- layer: SYMB -->
<g fill="none" stroke="#000" stroke-width=".37">
<path d="M64.7 186.7h159.7M354.1 186.7h159.6M65.4 372.6h159.6M353.9 372.6h159.6"/>
<circle cx="72.8" cy="186.7" r="8"/>
<circle cx="362.1" cy="186.7" r="8"/>
<circle cx="73.4" cy="372.5" r="8"/>
<circle cx="361.9" cy="372.5" r="8"/>
</g>
<!-- layer: A-TEXT -->
<path d="M102.9 42.1h-19.5v7.6M193.5 42.1h19.4v7.6M104.2 226.9h-19.5v7.6M194.8 226.9h19.4v7.6" fill="none" stroke="#000" stroke-width=".37"/>
<!-- layer: DIMS -->
<path d="M36.4 89.4h22.3M38 83.5v7.5M57.1 89v2M327 89.4h22.3M328.6 83.5v7.5M347.7 89v2M36.4 275.3h22.3M38 269.4v7.4M57.1 274.8v2M327 275.3h22.3M328.6 269.4v7.5M347.7 274.8v2.1" fill="none" stroke="#000" stroke-width=".37"/>
<!-- layer: 0 -->
<g fill="#000" stroke="#000" stroke-width=".37">
<path d="M39.1 88.1l-2.1 2.6 2.3-2.4zM39.1 88.1l-2.1 2.6-.3-.3z"/>
<path d="M58.1 88.1l-2.3 2.3 .2 .3zM58.1 88.1l.3 .2-2.4 2.4z"/>
<path d="M329.7 88.1l-2.1 2.6 2.3-2.4zM327.3 90.4l2.4-2.3-2.1 2.6z"/>
<path d="M346.4 90.4l.2 .3 2.1-2.6zM348.7 88.1l.3 .2-2.4 2.4z"/>
<path d="M39.1 273.9l-2.1 2.7 2.3-2.4zM39.1 273.9l-2.1 2.7-.3-.3z"/>
<path d="M58.1 273.9l-2.3 2.4 .2 .3zM58.1 273.9l.3 .3-2.4 2.4z"/>
<path d="M329.7 274l-2.1 2.6 2.3-2.4zM329.7 274l-2.1 2.6-.3-.2z"/>
<path d="M348.7 274l-2.3 2.4 .2 .2zM348.7 274l.3 .2-2.4 2.4z"/>
</g>
<!-- layer: DIMS -->
<g fill="#fff" stroke="#fff" stroke-width=".37">
<path d="M43.6 85.6v3.6l7.9-3.6zM43.6 89.2l7.9-3.6v3.6z"/>
<path d="M43.6 271.4v3.6l7.9-3.6zM43.6 275l7.9-3.6v3.6z"/>
<path d="M334.2 271.5v3.6l7.9-3.6zM334.2 275.1l7.9-3.6v3.6z"/>
<path d="M334.2 85.6v3.6l7.9-3.6zM334.2 89.2l7.9-3.6v3.6z"/>
</g>
<!-- layer: A-TEXT FIELDS -->
<g fill="#000" stroke="#000" stroke-width=".37">
<path d="M166.3 34.8l2.3-2.2 .6 .8zM474.1 28.9l.7 .8-2.7 1.7zM171.6 39.8l.7 .8-2.8 1.7zM203.2 60.5l2.3-2.2 .6 .9zM193.7 76.3l2.2 2.3-.9 .6zM214.7 69.4l2.7-1.8 .4 .9zM545.4 73.8l.8 .7-2.7 1.9zM235.1 84.6l-.4 3.2-1.1-.3zM244.9 78.8l-.4 3.2-1-.3zM521.1 84.6l1.8 2.7-1 .4zM539.9 78.8l1.1 3.1-1 .2zM227.6 136.4l3.2-.5v1z"/>
<path d="M518.3 136.4l3.2-.5v1zM176.1 168.2l2.7-1.8 .4 .9zM166.3 220.7l2.3-2.3 .6 .9zM474.1 214.8l.7 .8-2.7 1.7zM171.6 225.7l.7 .8-2.8 1.6zM203.2 246.3l2.3-2.1 .6 .9zM214.7 255.2l2.7-1.8 .4 1zM193.7 262.1l2.2 2.4-.9 .6zM235.1 270.5l-.4 3.1-1.1-.3zM244.9 264.7l-.4 3.2-1-.3zM521.1 270.5l1.8 2.7-1 .4zM539.9 264.8l1.1 3-1 .2z"/>
<path d="M545.4 259.7l.8 .7-2.7 1.9zM227.6 322.3l3.2-.6v1.1zM518.3 322.3l3.2-.5v1zM176.1 354.1l2.7-1.8 .4 .9z"/>
</g>
<g fill="none" stroke="#000" stroke-width=".37">
<path d="M265.9 23.8h-83.5l-13.5 9.2M265.9 31.3h-83.5l-10.5 8.9M556.4 20.4h-71.5l-10.4 8.9M265.9 58.7h-27.7l-20.6 9.4M265.9 41.3h-32.5l-27.6 17.5M195.4 78.9l31.2 45.7h39.3M556.6 68.7h-5.4l-5.4 5.4M234.1 87.6l-7.5 25.2h39.3M244 81.9l-3.9 13h25.8M522.4 87.5l11.4 25.3h22.8M540.5 82l2.4 12.9h13.7M230.8 136.4h35.1"/>
<path d="M521.5 136.4h35.1M265.9 150.6h-52.8l-34.1 16.3M265.9 209.7h-83.5l-13.5 9.2M265.9 217.1h-83.5l-10.5 9M556.4 206.3h-71.5l-10.4 8.9M265.9 227.2h-32.5l-27.6 17.4M265.9 244.5h-27.7l-20.6 9.4M556.6 254.6h-5.4l-5.4 5.5M195.4 264.8l31.2 45.7h39.3M234.1 273.5l-7.5 25.2h39.3M244 267.8l-3.9 13h25.8M522.4 273.4l11.4 25.3h22.8"/>
<path d="M540.5 267.9l2.4 12.9h13.7M230.8 322.3h35.1M265.9 336.5h-52.8l-34.1 16.2M521.5 322.3h35.1"/>
</g>
<g font-size="15">
<text x="152.1" y="414.7">EXTERIOR ELEVATIONS</text>
<text x="156.4" y="432.3">GABLE ROOF OPTION</text>
</g>
<text font-size="8.3" x="463.4" y="400.9">BOXABL INC.</text>
<g font-size="8.1">
<text x="371.5" y="400">MODEL: BXB-000009</text>
<text x="403.3" y="410.4">2 DOOR CASITA</text>
<text x="371.7" y="436.8">SHEET:</text>
</g>
<text font-size="7.5" x="401.3" y="437.1">A2.0</text>
<text font-size="6.9" x="378.2" y="370.4">LEFT ELEVATION</text>
<g font-size="6.7">
<text x="89" y="184.6">FRONT ELEVATION</text>
<text x="378.4" y="184.6">RIGHT ELEVATION</text>
<text x="89.7" y="370.4">BACK ELEVATION</text>
</g>
<g font-size="6.3">
<text x="89.4" y="192.7">SCALE: 3/8&quot; = 1'-0&quot;</text>
<text x="378.8" y="192.7">SCALE: 3/8&quot; = 1'-0&quot;</text>
<text x="90" y="378.6">SCALE: 3/8&quot; = 1'-0&quot;</text>
<text x="378.5" y="378.6">SCALE: 3/8&quot; = 1'-0&quot;</text>
</g>
<g font-size="5.6">
<text x="71.3" y="185.2">1</text>
<text x="360.7" y="185.2">2</text>
<text x="67.6" y="192.1">A2.0</text>
<text x="357" y="192.1">A2.0</text>
<text x="72" y="371">3</text>
<text x="360.5" y="371">4</text>
<text x="68.3" y="378">A2.0</text>
<text x="356.8" y="378">A2.0</text>
</g>
<text font-size="5" x="463.7" y="428.9">PROPRIETARY AND CONFIDENTIAL</text>
<g font-size="4.1">
<text x="463.6" y="406.8">5345 EAST NORTH BELT ROAD</text>
<text x="463.5" y="411.2">NORTH LAS VEGAS, NV 89115, USA</text>
</g>
<g font-size="3.8">
<text x="558.5" y="23.6">SHINGLE ROOF</text>
<text x="558.7" y="19.6">TYP. ASHPALT</text>
<text x="267.8" y="24.7">ROOF VENTS (2 MIN)</text>
<text x="267.9" y="30.4">2x6 FASCIA @</text>
<text x="267.9" y="34.4">OVERHANG</text>
<text x="91" y="40.7">12</text>
<text x="201.5" y="40.7">12</text>
<text x="267.8" y="40.5">1x4 TRIM @ GABLE</text>
<text x="80" y="47.3">5</text>
<text x="214.4" y="47.3">5</text>
<text x="267.8" y="44.5">END WALL</text>
<text x="267.8" y="55.8">LINE OF &quot;Z&quot; FLASHING</text>
<text x="267.8" y="59.8">BEHIND SIDING AND</text>
<text x="267.9" y="63.8">OVER TRIM</text>
<text x="558.5" y="67.7">PREFINISHED MTL</text>
<text x="558.5" y="71.7">FASCIA @ ROOF EDGE</text>
<text x="44" y="88.5">2'-0&quot;</text>
<text x="334.6" y="88.5">2'-0&quot;</text>
<text x="267.8" y="93.9">BOXED CORNICE</text>
<text x="558.7" y="93.9">2x6 WOOD FASCIA</text>
<text x="267.8" y="97.9">@ EACH SIDE</text>
<text x="558.5" y="97.9">@ OVERHANG</text>
<text x="558.5" y="111.8">1x8 WOOD TRIM</text>
<text x="267.8" y="114">1x8 TRIM BOARD</text>
<text x="558.5" y="115.8">@ SOFFIT</text>
<text x="267.8" y="125.8">1x10 TRIM BOARD</text>
<text x="268.1" y="135.6">TYP. PREFINISHED MTL</text>
<text x="558.9" y="135.6">TYP. PREFINISHED</text>
<text x="268" y="139.6">WALL PANEL</text>
<text x="558.5" y="139.6">MTL WALL PANEL</text>
<text x="268" y="149.8">SITE BUILT FRAME</text>
<text x="267.8" y="153.8">PLATFORM BY GC.</text>
<text x="558.5" y="209.4">SHINGLE ROOF</text>
<text x="558.7" y="205.5">TYP. ASHPALT</text>
<text x="267.8" y="210.5">ROOF VENTS (2 MIN)</text>
<text x="267.9" y="216.3">2x6 FASCIA @</text>
<text x="267.9" y="220.3">OVERHANG</text>
<text x="92.3" y="225.5">12</text>
<text x="202.9" y="225.5">12</text>
<text x="267.8" y="226.4">1x4 TRIM @ GABLE</text>
<text x="81.5" y="232.2">5</text>
<text x="215.7" y="232.2">5</text>
<text x="267.8" y="230.4">END WALL</text>
<text x="267.8" y="241.7">LINE OF &quot;Z&quot; FLASHING</text>
<text x="267.8" y="245.7">BEHIND SIDING AND</text>
<text x="267.9" y="249.7">OVER TRIM</text>
<text x="558.5" y="253.6">PREFINISHED MTL</text>
<text x="558.5" y="257.6">FASCIA @ ROOF EDGE</text>
<text x="44" y="274.4">2'-0&quot;</text>
<text x="334.6" y="274.4">2'-0&quot;</text>
<text x="267.8" y="279.7">BOXED CORNICE</text>
<text x="558.7" y="279.8">2x6 WOOD FASCIA</text>
<text x="267.8" y="283.7">@ EACH SIDE</text>
<text x="558.5" y="283.8">@ OVERHANG</text>
<text x="267.8" y="297.7">1x8 WOOD TRIM.</text>
<text x="558.5" y="297.7">1x8 WOOD TRIM</text>
<text x="268.1" y="301.7">TYP @ EACH END</text>
<text x="558.5" y="301.7">@ SOFFIT</text>
<text x="267.8" y="311.7">1x10 TRIM BOARD</text>
<text x="268.1" y="321.5">TYP. PREFINISHED MTL</text>
<text x="558.9" y="321.5">TYP. PREFINISHED</text>
<text x="268" y="325.4">WALL PANEL</text>
<text x="558.5" y="325.5">MTL WALL PANEL</text>
<text x="268" y="335.6">SITE BUILT FRAME</text>
<text x="267.8" y="339.6">PLATFORM BY GC.</text>
<text x="18.3" y="397.4">DATE:</text>
<text x="36.6" y="397.4">REV:</text>
<text x="67.1" y="397.4">DESCRIPTION:</text>
<text x="329" y="397.4">SHEET MANAGEMENT</text>
<text x="321.3" y="403.1">SHEET FORMAT:</text>
<text x="350" y="403.1">ARCH C</text>
<text x="321.3" y="413.4">CREATED BY:</text>
<text x="321.3" y="408.3">SHEET SCALE:</text>
<text x="349.7" y="408.3">1:3</text>
<text x="321.1" y="418.6">RELEASE DATE:</text>
<text x="349.8" y="418.5">5/9/2024</text>
</g>
<g font-size="3.4">
<text x="463.3" y="419.5">+1(702) 500-9000</text>
<text x="495.4" y="419.3">HELLO@BOXABL.COM</text>
</g>
<g font-size="3.3">
<text x="464" y="436">SOLE PROPERTY OF BOXABL INC. ANY REPRODUCTION IN</text>
<text x="464.1" y="432.5">THE INFORMATION CONTAINED IN THIS DRAWING IS THE</text>
<text x="463.8" y="439.5">PART OR AS A WHOLE WITHOUT THE WRITTEN PERMISSION</text>
<text x="463.9" y="443.1">OF BOXABL INC. IS PROHIBITED.</text>
</g>
</svg>
